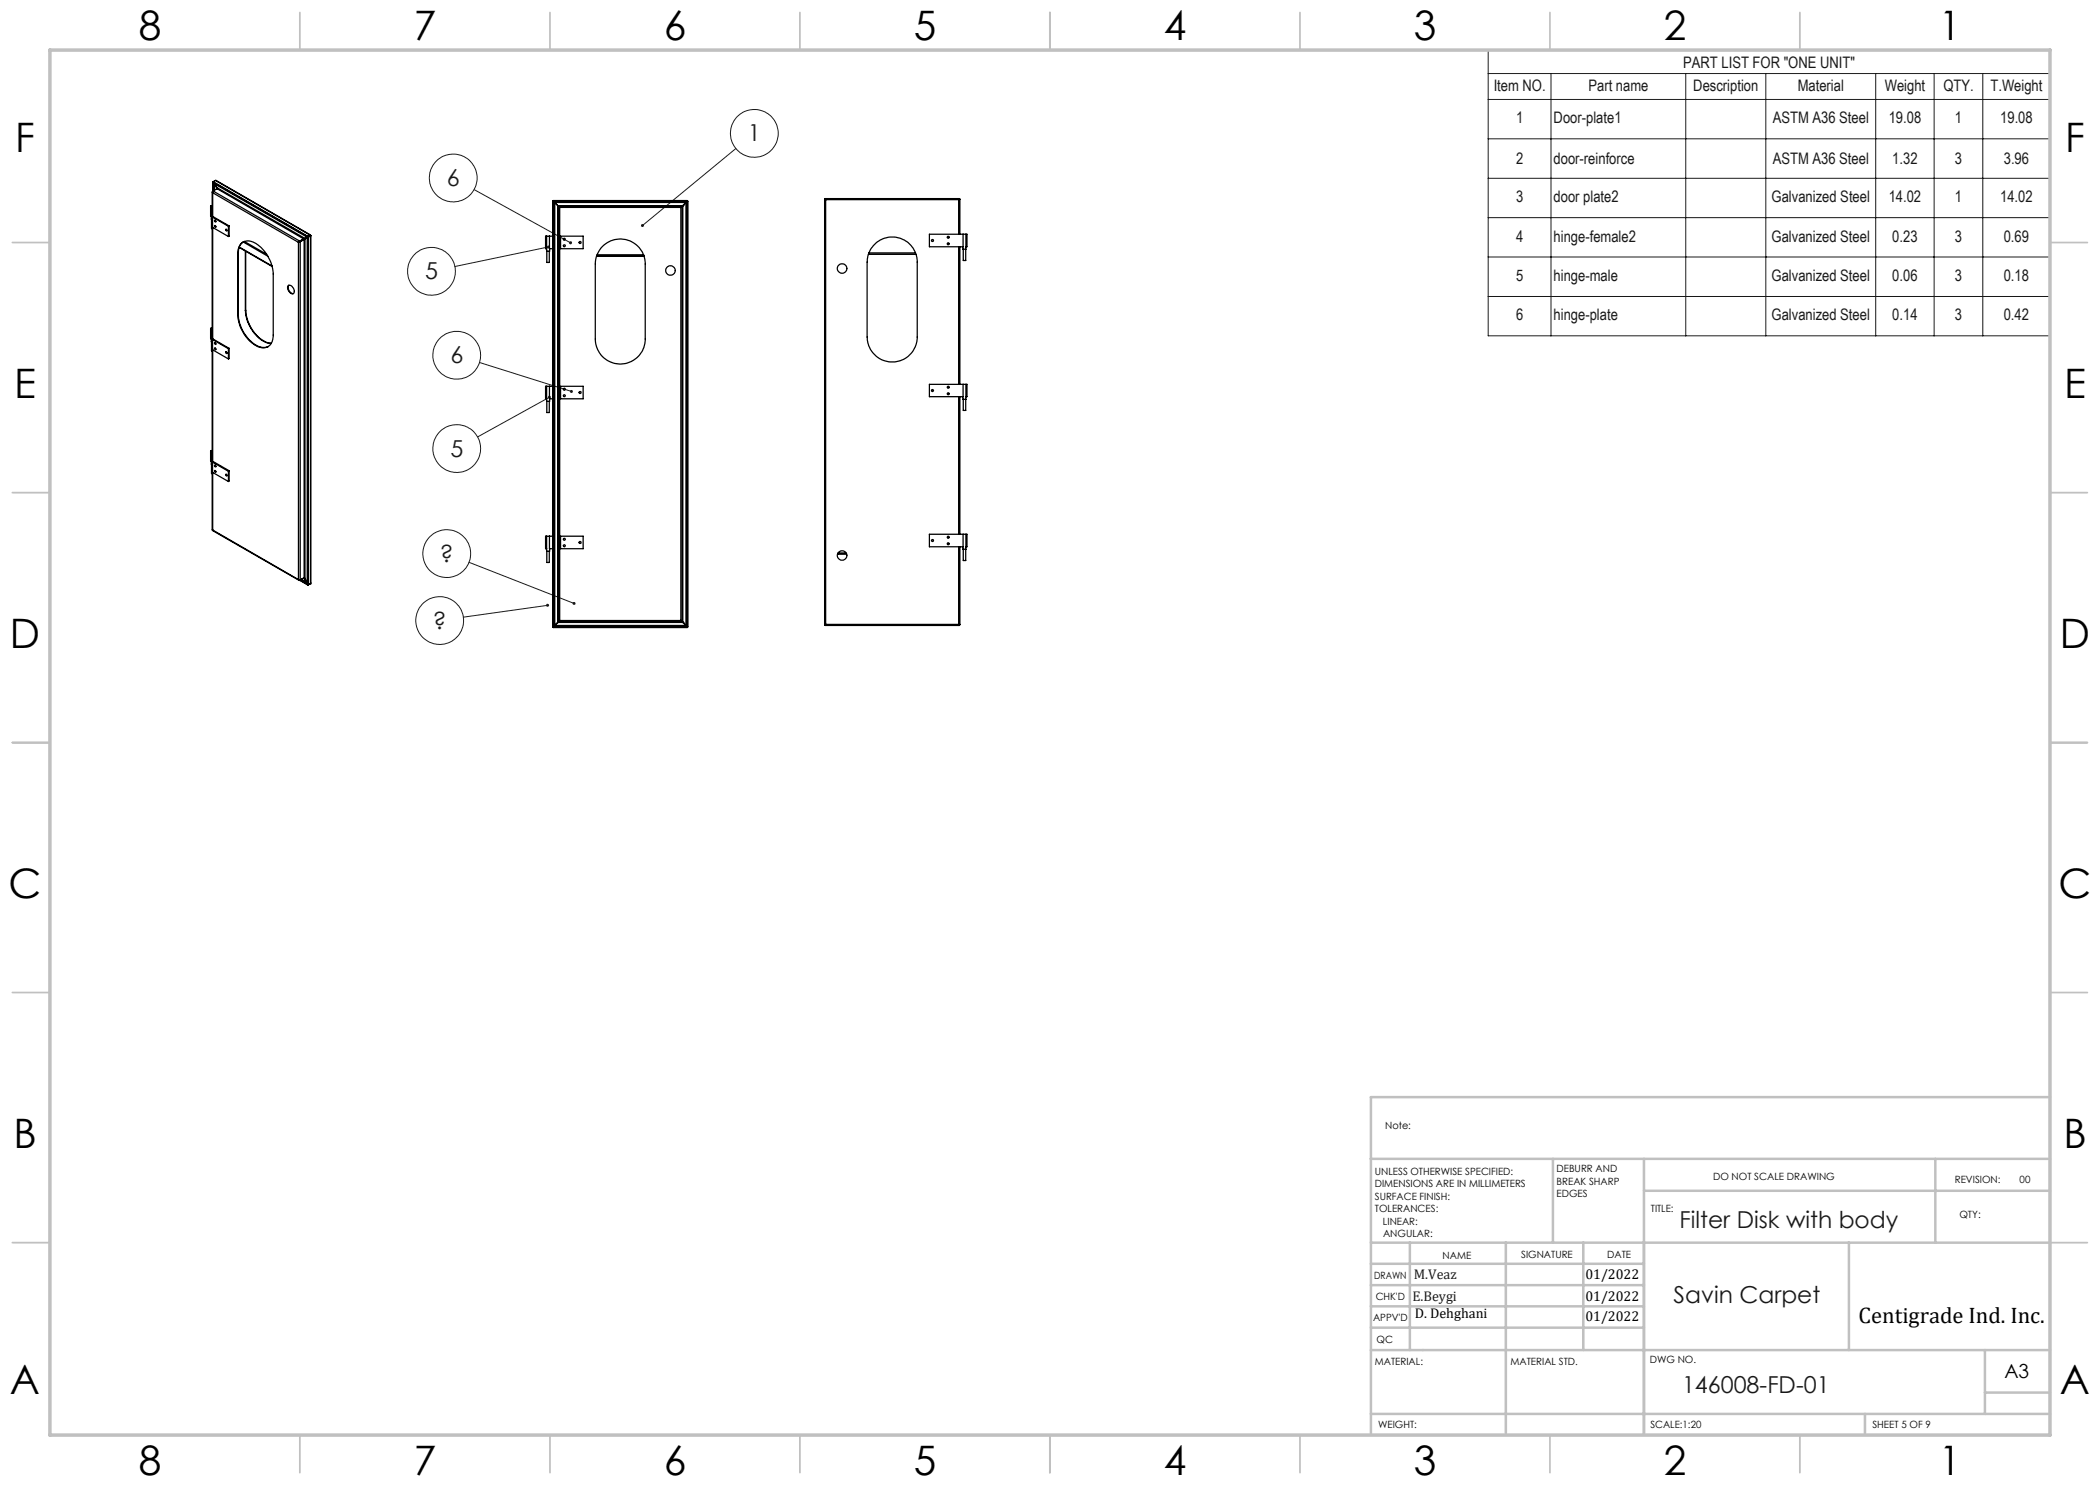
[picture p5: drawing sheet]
<svg xmlns="http://www.w3.org/2000/svg" width="420mm" height="297mm" viewBox="0 0 420 297" stroke-linecap="round" stroke-linejoin="round" font-family="sans-serif">
<g fill="none" stroke="#191924" stroke-width=".2">
<path d="M297.6 10h112.4v57.2h-112.4zM297.6 14.7h112.4M297.6 19.9h112.4M310.2 14.7v52.5M337.1 14.7v52.5M353.2 14.7v52.5M375.1 14.7v52.5M386.8 14.7v52.5M396.6 14.7v52.5M94.8 37.9l19.3 10.7M147.2 29.7l-18.7 15.4M297.6 27.8h112.4"/>
<path d="M297.6 35.7h112.4M109.7 49.4l-18.7 3.9M297.6 43.5h112.4M297.6 51.4h112.4M297.6 59.3h112.4M95.9 72.5l18.4 5.8M109.9 79.4l-14.4 8M93.8 112.5l21 8.2M109.5 121.1l-16.8 2.3"/>
<circle cx="90.6" cy="35.6" r="4.8"/>
<circle cx="150.9" cy="26.7" r="4.8"/>
<circle cx="86.3" cy="54.3" r="4.8"/>
<circle cx="91.4" cy="71" r="4.8"/>
<circle cx="91.4" cy="89.7" r="4.8"/>
<circle cx="89.3" cy="110.7" r="4.8"/>
<circle cx="87.9" cy="124.1" r="4.8"/>
</g>
<g fill="none" stroke="#c0c0c0" stroke-width=".35">
<path d="M60 2.5v7.5M110 2.5v7.5M160 2.5v7.5M210 2.5v7.5M260 2.5v7.5M310 2.5v7.5M360 2.5v7.5M2.5 48.5h7.5M410 48.5h7.5M2.5 98.5h7.5M410 98.5h7.5M2.5 148.5h7.5"/>
<path d="M410 148.5h7.5M2.5 198.5h7.5M410 198.5h7.5M2.5 248.5h7.5M410 248.5h7.5M60 287v7.5M110 287v7.5M160 287v7.5M210 287v7.5M260 287v7.5M310 287v7.5M360 287v7.5"/>
</g>
<g fill="none" stroke="#c0c0c0" stroke-width=".5">
<path d="M410 219.4h-135.8v67.4M274.2 231.8h135.8M310.6 231.8v16.7M328.8 231.8v55.2M328.8 238.2h81.2M387.1 231.8v16.7M274.2 248.5h135.8M274.2 257h54.6M274.2 252.8h54.6M282 248.5v21.5M301.2 248.5v38.3M316.7 248.5v21.5"/>
<path d="M369.8 248.5v21.5M274.2 265.5h54.6M274.2 261.3h54.6M274.2 270h135.8M397 270v12.8M397 278.5h13M274.2 282.8h135.8M373 282.8v4.2"/>
</g>
<path d="M10 10h400v277h-400z" fill="none" stroke="#c0c0c0" stroke-width=".7"/>
<path d="M128.3 44.9v.4l.2-.2-.2 .2a.3 .3 0 0 0 .4 0 .3 .3 0 0 0 0-.4 .3 .3 0 0 0-.4 0zM113.8 48.4a.31 .31 0 0 0 .2 .4 .31 .31 0 0 0 .4-.1l-.3-.1 .3 .1a.31 .31 0 0 0-.1-.4 .31 .31 0 0 0-.5 .1zM109.5 49.2a.29 .29 0 0 0 .1 .5 .29 .29 0 0 0 .4-.3h-.3h.3a.29 .29 0 0 0-.2-.3 .29 .29 0 0 0-.3 .1zM114 78.1v.2a.31 .31 0 0 0 .2 .3 .31 .31 0 0 0 .4-.2l-.3-.1h.3a.3 .3 0 0 0-.2-.3 .3 .3 0 0 0-.4 .1zM109.7 79.2a.29 .29 0 0 0 0 .4 .29 .29 0 0 0 .3 .1 .29 .29 0 0 0 .1-.4l-.2 .1 .2-.2-.2-.1zM114.5 120.5a.3 .3 0 0 0 .2 .4 .3 .3 0 0 0 .4-.1l-.3-.1 .3 .1a.3 .3 0 0 0-.2-.4 .3 .3 0 0 0-.4 .1zM109.3 120.9a.31 .31 0 0 0 .1 .5 .31 .31 0 0 0 .4-.4l-.3 .1 .3-.1v-.1a.3 .3 0 0 0-.5 0z" fill="#191924"/>
<g fill="none" stroke="#000" stroke-width=".25">
<path d="M42.4 38.4v67.6h.1M42.5 38.3l-.1 .1 .1 .2M42.5 38.3h.1M42.5 36.4h.1M42.5 36.4v1.9M42.5 38.6v4.8M42.5 38.6l17.2 9.9M42.6 36.4h.1M42.6 38.2l-.1 .4M42.6 36.4l19 10.9M42.6 36.3l-.1 2M42.6 36.3l19 11"/>
<path d="M42.6 36.3l-.1 .1M42.6 38.2l17.3 10M42.8 36.6v1.5M42.8 36.5l.1 .3M42.9 36.6v.2M42.9 36.8h.1M42.9 36.8l18.6 10.6M42.9 36.8l.4 .7M42.9 36.8v1.3M43.1 36.1l19 10.9M43.1 36.1l-.5 .2M43.1 36.1l18.9 10.9"/>
<path d="M43.3 37.5l.1 .2M43.3 37.5h.1M43.3 37.5l.1 .3zM43.3 37.5l17.7 10.2M43.4 37.7l17.3 10.1M43.4 37.7l-.8 .5M164.9 39.8l.2 .1M164.9 39.8v85.2M165.1 39.7v.2M165.1 39.7h26.7M165.1 39.9v85M165.1 39.9h26.6"/>
<path d="M165.1 39.9h.1M191.7 39.9v6.9M191.7 39.9h.1M191.8 39.7l-.1 .2M192 39.8l-.3 .1M192 39.8v7M42.1 41.2l.3 .3M42.1 41.2h.3M42.1 41.2v2l.2 .1M42.3 41.3v2.6l.1 .1M42.3 43.9v1.8l.1 .1M42.5 43.4v2.1l3.2 1.8"/>
<path d="M42.5 43.4l3.2 1.9M42.5 43.4h.2l3.1 1.8M42.5 45.5v22.4M42.9 45.2a.16 .16 0 0 1 .3 0 .16 .16 0 0 1-.2 .2zM43 44l.2 .2-.1 .2-.2-.2zM43 44.1l.2 .2M43 45.1l.2 .3M45.3 45.9l.1 .2M45.7 45.3v2M45.8 45.2l-.1 .1M45.8 45.2v2l-.1 .1M47.6 50.7a2.15 2.15 0 0 1 1-2.3 2.15 2.15 0 0 1 2.4 .2 7.9 7.9 0 0 1 3.6 6.2v12.2a2.13 2.13 0 0 1-.8 2.2 2.13 2.13 0 0 1-2.4 0 7.8 7.8 0 0 1-3.8-6.2"/>
<path d="M47.6 50.7v12.3M47.7 50.7l.2-1.5 .7-.8 5 2.9M47.7 50.7h-.1M47.7 50.7v12.2M47.8 49.5l6.6 3.8M47.9 49.4l6.5 3.8M48.9 48.3l4.4 2.6M49.1 50.2v11.9M49.1 50.3v11.8M57.6 57.2l.1-.1a1.06 1.06 0 0 1 1 .5 1.06 1.06 0 0 1 0 1.1 1.18 1.18 0 0 1-1.1-1.5zM57.7 57a1.17 1.17 0 0 0 1 1.7M59.7 48.5v67.4"/>
<path d="M59.8 48.4l-.1 .1M59.9 48.3l-.1 .1M59.9 48.2l-.2 .3M59.9 48.3l.1 .1M59.9 48.2v.1M60 48.4l-.3 .1M60 48.4v67.6M60.7 47.8l-.8 .4M60.7 47.8v.1M60.7 47.9l-.8 .4M60.7 47.9h.1M60.8 47.9l-.8 .5"/>
<path d="M60.8 47.9v67.7M61 47.7l-.2 .2M61 47.7l-.3 .2M61 47.7l-.3 .1M61 47.7v68.1M61.1 47.7l-.4 .2M61.1 47.7h-.1M61.5 47.4h.1M61.5 47.4v69.1M61.5 47.4l-.5 .3M61.5 47.3v.1M61.5 47.4l-.4 .3"/>
<path d="M61.6 47.3h.1M61.6 47.4h.1M61.6 47.4v69.5M61.7 47.4v69.5M61.7 47.3l-.2 .1M61.7 47.3h.1M62 47.1l.1 .1M62 47.1l-.3 .2M62 47.1h.1M62 47l.1 .1M62 47.1l-.4 .2M62 47.1l-.4 .3"/>
<path d="M62 47v.1M62 47l-.4 .3M62.1 47.1v.1M62.1 47.2l-.4 .2M62.1 47.2v69.5M62.1 47.1h-.1M62.2 47.1l-.1 69.6M109.3 47.2h.6M109.3 47.2l.1 5.3h.5v-2.3M109.3 47.2h-.2v2.5h.2M109.9 47.2h.6M109.9 47.2v2.5h.6"/>
<path d="M109.9 49.7v.5h-.6M110.7 40.4l.2 .1M110.7 40.4v84.8M110.7 40.4h.1M110.8 40.3l-.3-.1v85.2l.3-.1M110.8 40.3v.1M110.8 40.3h.1M110.8 40.2l.1 .3M110.8 40.4l.1 .1M110.8 40.2h26.5M110.8 40.2v.2M110.9 40.5h.1"/>
<path d="M110.9 40.5v84.6M110.9 40.5l.6 .6M110.9 40.5h26.3M110.9 40.5l.7 .6M111.5 41.1h.1M111.5 41.1l.2 .3M111.5 41.1l.3 .3M111.5 41.1v83.4M111.6 41.1h.1M111.6 41.1l.2 .1M111.6 41.1l.2 .3M111.6 41.1h25"/>
<path d="M111.7 41.4l.2 .1M111.7 41.4h.1M111.7 41.4v82.8M111.8 41.4l.1 .1M111.8 41.2l.1 .3M111.8 41.2v.2M111.8 41.2h24.5M111.9 41.5h.1M111.9 41.5v82.6M111.9 41.5h24.3M112.1 47.2h4.5v2.5h-4.5zM119.3 51.3h9.5"/>
<path d="M119.3 51.1h9.5M119.4 51h9.3M120.7 49.1a5 5 0 0 1 5.4-.9 5 5 0 0 1 2.9 4.6v15a5 5 0 0 1-4.9 5 5 5 0 0 1-5-5v-15.3a5.2 5.2 0 0 1 1.6-3.4zM136.2 41.5h.1M136.2 41.5v82.6M136.3 41.4l-.1 .1M136.3 41.2l-.1 .3M136.3 41.4h.2M136.3 41.2v.2M136.5 41.4l-.3 .1M136.5 41.4v82.8M136.6 41.1h.1"/>
<path d="M136.6 41.1l-.3 .3M136.6 41.1l-.1 .3M136.6 41.1l-.3 .1M136.6 41.1v83.4M137.2 40.5h.1M137.2 40.5l-.6 .6M137.2 40.5v84.6M137.3 40.2l-.1 .3M137.3 40.4l-.1 .1M137.3 40.2v.2M137.3 40.4h.1M137.3 40.3h.1"/>
<path d="M137.4 40.3v.1M137.4 40.2h-26.7l.1 .1M137.4 40.2v.1M137.4 40.4l-.2 .1M137.4 40.2v-.1h-26.7v85.4h26.7v-.1M137.4 40.4v84.8M137.5 40.2l-.1 .1M137.5 40.2h.1v85.2h-.1M137.5 40.2v85.2M173.7 50.9h9.5M173.8 50.6h9.3M175.1 48.7a5 5 0 0 1 5.4-.9 5 5 0 0 1 2.9 4.6v15a5 5 0 0 1-5 5 5 5 0 0 1-5-5l.1-15.6a5 5 0 0 1 1.6-3.1z"/>
<path d="M191.7 49.4v27.5M192 49.4v27.5M192.6 46.8v3h.6v-3M192.6 46.8h.6M192.6 46.8h-6.7v2.6h6.7M192.7 49.8v2.3h.4v-2.3M193.2 46.8h.2v2.6h-.2M42.1 65.7l.3 .3M42.1 65.7h.3M42.1 65.7v2l.2 .1M42.3 65.9v2.5l.1 .1M42.3 68.4v1.8l.1 .1"/>
<path d="M42.5 67.9v2.1l3.2 1.8M42.5 67.9l.2-.1 3.1 1.9M42.5 67.9l3.2 1.8M42.5 70v22.4M43 68.5l.2 .3M43 69.6l.2 .2M45.1 70.4l.1-.1 .2 .2-.1 .2zM45.3 70.4l.1 .2M45.7 69.7v2.1M45.8 69.7v2l-.1 .1M45.8 69.7h-.1M47.7 62.9a7.4 7.4 0 0 0 4.4 6.5l1 .1 .6-.2"/>
<path d="M47.7 62.9l-.1 .1M49.1 62.1a7.3 7.3 0 0 0 4.7 6.5l.5 .1M49.1 62.1a7.3 7.3 0 0 0 4.7 6.5h.5M49.1 62.1h.1M109.3 77.3h.6M109.3 77.3l.1 5.2h.5v-2.2M109.3 77.3h-.2v2.5h.2M109.9 77.3h.6M109.9 77.3v2.5h.6M109.9 79.8v.5h-.6M112.1 77.3h4.5v2.5h-4.5zM191.7 79.3v27.6"/>
<path d="M192 79.3v27.6M192.6 76.9v3h.6v-3M192.6 76.9h.6M192.6 76.9h-6.7v2.4h6.7M192.7 79.9v2.2h.4v-2.2M193.2 76.9h.2v2.4h-.2M42.1 90.2l.3 .3M42.1 90.2l.2-.1 .1 .1M42.1 90.2v2l.2 .1M42.3 90.3v2.5l.1 .2M42.3 92.9v1.7l.1 .2M42.5 92.4v2.1l3.2 1.8"/>
<path d="M42.5 92.4l3.2 1.9M42.5 92.4l.2-.1 3.1 1.9M42.5 94.5v11.5M43 93.1l.2 .2M43 94.1l.2 .3M45.2 94.9l.2 .1v.2l-.3-.2zM45.3 94.9l.1 .2M45.7 94.3v2M45.8 94.2v2l-.1 .1M45.8 94.2l-.1 .1M42.5 106v.1l17.3 10M42.5 106l17.2 9.9"/>
<path d="M59.7 115.9l.3 .1M59.7 115.9l.2 .2M59.9 116.1l1.7 .9M59.9 116v.1M60 116l1.6 .9M60.2 115.9l1.4 .8M60.3 115.8l1.2 .7M60.7 115.6l.3 .2M60.7 115.6h.1M60.7 115.6l-.8 .5M60.8 115.6l.7 .9M60.8 115.6l-.8 .4"/>
<path d="M61 115.8l.5 .7M61.5 116.5l.1 .1M61.5 116.5h.1M61.5 116.5l.1 .2M61.6 116.9v.1M61.6 116.9h.1M62 116.8h.1M62 116.8l-.4 .2M62.1 116.7l-.4 .2M109.3 107.2h.6M109.3 107.2l.1 5.3h.5v-2.3M109.3 107.2h-.2v2.5h.2"/>
<path d="M109.9 107.2h.6M109.9 107.2v2.5h.6M109.9 109.7v.5h-.6M112.1 107.2h4.5v2.5h-4.5zM167.5 110.8h1.8M167.6 110.6h1.6M191.7 109.4v15.5M192 109.4v15.6M192.6 106.9v3h.6v-3M192.6 106.9h.6M192.6 106.9h-6.7v2.5h6.7M192.7 109.9v2.2h.4v-2.2"/>
<path d="M193.2 106.9h.2v2.5h-.2M110.7 125.2h.1M110.8 125.3l-.1 .1h26.7M110.8 125.2v.1M110.8 125.3h26.5M110.9 125.1h.1M110.9 125.1l-.2 .1M110.9 125.1l-.1 .1M110.9 125.1l-.1 .2M110.9 125.1h26.3M111.5 124.5h.1M111.5 124.5l-.6 .6"/>
<path d="M111.6 124.5h.1M111.6 124.5h25M111.6 124.5l-.7 .6M111.7 124.2l-.2 .3M111.7 124.2h.1M111.8 124.2l-.3 .3M111.8 124.2l-.2 .3M111.8 124.4l-.2 .1M111.8 124.2v.2M111.8 124.4h24.5M111.9 124.1h.1M111.9 124.1l-.2 .1"/>
<path d="M111.9 124.1l-.1 .1M111.9 124.1l-.1 .3M111.9 124.1h24.3M136.2 124.1h.1M136.2 124.1l.3 .1M136.2 124.1l.1 .1M136.2 124.1l.1 .3M136.3 124.2l.3 .3M136.3 124.4l.3 .1M136.3 124.2h.2M136.3 124.2v.2M136.5 124.2l.1 .3"/>
<path d="M136.6 124.5h.1M136.6 124.5l.6 .6M137.2 125.1h.1M137.2 125.1l.1 .2M137.2 125.1l.1 .1M137.2 125.1l.2 .1M137.3 125.2v.1M137.4 125.3l.1 .1M137.4 125.3v.1M137.4 125.2v.1M137.4 125.2l-.1 .1M165.1 125.1h26.7"/>
<path d="M165.1 124.9v.2M165.1 124.9l-.2 .1M165.1 124.9h26.6M165.1 124.9h.1M191.7 124.9l.1 .2M191.7 124.9l.3 .1M191.7 124.9h.1"/>
<circle cx="45.2" cy="46.1" r=".16"/>
<circle cx="112.9" cy="47.9" r=".19"/>
<circle cx="112.9" cy="49.1" r=".2"/>
<circle cx="116" cy="48.5" r=".2"/>
<circle cx="134.1" cy="54.1" r=".95"/>
<circle cx="168.4" cy="53.7" r=".95"/>
<circle cx="186.5" cy="48.1" r=".2"/>
<circle cx="189.6" cy="48.8" r=".2"/>
<circle cx="189.6" cy="47.4" r=".2"/>
<circle cx="43" cy="69.8" r=".16"/>
<circle cx="43" cy="68.8" r=".16"/>
<circle cx="112.9" cy="77.9" r=".2"/>
<circle cx="112.9" cy="79.2" r=".2"/>
<circle cx="116" cy="78.5" r=".2"/>
<circle cx="186.5" cy="78.1" r=".2"/>
<circle cx="189.6" cy="77.5" r=".2"/>
<circle cx="189.6" cy="78.8" r=".19"/>
<circle cx="43" cy="93.2" r=".16"/>
<circle cx="43" cy="94.3" r=".18"/>
<circle cx="112.9" cy="107.8" r=".2"/>
<circle cx="112.9" cy="109.1" r=".2"/>
<circle cx="116" cy="108.5" r=".2"/>
<circle cx="168.4" cy="111.1" r=".95"/>
<circle cx="186.5" cy="108.1" r=".19"/>
<circle cx="189.6" cy="108.8" r=".2"/>
<circle cx="189.6" cy="107.5" r=".2"/>
</g>
<g font-size="8.1">
<text x="27.8" y="8">8</text>
<text x="82.8" y="8">7</text>
<text x="132.8" y="8">6</text>
<text x="182.8" y="8">5</text>
<text x="232.8" y="8">4</text>
<text x="282.8" y="8">3</text>
<text x="332.8" y="8">2</text>
<text x="387.8" y="8">1</text>
<text x="3" y="30.4">F</text>
<text x="413" y="30.4">F</text>
<text x="2.8" y="79.6">E</text>
<text x="412.8" y="79.6">E</text>
<text x="2" y="129.6">D</text>
<text x="412" y="129.6">D</text>
<text x="1.7" y="179.6">C</text>
<text x="411.7" y="179.6">C</text>
<text x="2.7" y="229.6">B</text>
<text x="412.7" y="229.6">B</text>
<text x="2" y="278.9">A</text>
<text x="412" y="278.9">A</text>
<text x="27.8" y="295">8</text>
<text x="82.8" y="295">7</text>
<text x="132.8" y="295">6</text>
<text x="182.8" y="295">5</text>
<text x="232.8" y="295">4</text>
<text x="282.8" y="295">3</text>
<text x="332.8" y="295">2</text>
<text x="387.8" y="295">1</text>
</g>
<g font-size="4.7" fill="#191924">
<text x="149.6" y="28.3">1</text>
<text x="89.4" y="37.2">6</text>
<text x="85" y="55.9">5</text>
<text x="90.1" y="72.7">6</text>
<text x="90.1" y="91.3">5</text>
<text x="88" y="112.3">?</text>
<text x="86.6" y="125.7">?</text>
<text x="335.9" y="245.6">Filter Disk with body</text>
<text x="334.7" y="260.5">Savin Carpet</text>
<text x="336.4" y="278.5">146008-FD-01</text>
</g>
<text font-size="4.5" x="371.7" y="264.6">Centigrade Ind. Inc.</text>
<text font-size="3.9" x="400.9" y="275.5">A3</text>
<g font-size="3.2" fill="#191924">
<text x="336.6" y="13.5">PART LIST FOR &quot;ONE UNIT&quot;</text>
<text x="298.7" y="18.2">Item NO.</text>
<text x="317.7" y="18.2">Part name</text>
<text x="338.7" y="18.2">Description</text>
<text x="359.5" y="18.2">Material</text>
<text x="376.9" y="18.2">Weight</text>
<text x="388.7" y="18.2">QTY.</text>
<text x="398.1" y="18.2">T.Weight</text>
<text x="303.2" y="24.7">1</text>
<text x="310.7" y="24.7">Door-plate1</text>
<text x="354.5" y="24.7">ASTM A36 Steel</text>
<text x="377.7" y="24.7">19.08</text>
<text x="391" y="24.7">1</text>
<text x="400" y="24.7">19.08</text>
<text x="303.2" y="32.9">2</text>
<text x="310.7" y="32.9">door-reinforce</text>
<text x="354.5" y="32.9">ASTM A36 Steel</text>
<text x="378.5" y="32.9">1.32</text>
<text x="391" y="32.9">3</text>
<text x="400.8" y="32.9">3.96</text>
<text x="303.2" y="40.5">3</text>
<text x="310.7" y="40.5">door plate2</text>
<text x="354.3" y="40.5">Galvanized Steel</text>
<text x="377.7" y="40.5">14.02</text>
<text x="391" y="40.5">1</text>
<text x="400" y="40.5">14.02</text>
<text x="303.2" y="48.3">4</text>
<text x="310.7" y="48.3">hinge-female2</text>
<text x="354.3" y="48.3">Galvanized Steel</text>
<text x="378.5" y="48.3">0.23</text>
<text x="391" y="48.3">3</text>
<text x="400.8" y="48.3">0.69</text>
<text x="303.2" y="56.2">5</text>
<text x="310.7" y="56.2">hinge-male</text>
<text x="354.3" y="56.2">Galvanized Steel</text>
<text x="378.5" y="56.2">0.06</text>
<text x="391" y="56.2">3</text>
<text x="400.7" y="56.2">0.18</text>
<text x="303.2" y="64.1">6</text>
<text x="310.7" y="64.1">hinge-plate</text>
<text x="354.3" y="64.1">Galvanized Steel</text>
<text x="378.5" y="64.1">0.14</text>
<text x="391" y="64.1">3</text>
<text x="400.7" y="64.1">0.42</text>
</g>
<g font-size="2.8" fill="#191924">
<text x="282.8" y="255.9">M.Veaz</text>
<text x="282.5" y="260.1">E.Beygi</text>
</g>
<g font-size="2.8">
<text x="317.1" y="255.9">01/2022</text>
<text x="282.9" y="263.6">D. Dehghani</text>
<text x="317.1" y="260.1">01/2022</text>
<text x="317.1" y="264.2">01/2022</text>
</g>
<g font-size="2">
<text x="277" y="225.8">Note:</text>
<text x="275" y="234.9">UNLESS OTHERWISE SPECIFIED:</text>
<text x="275" y="237.4">DIMENSIONS ARE IN MILLIMETERS</text>
<text x="275" y="239.9">SURFACE FINISH:</text>
<text x="311.3" y="234.5">DEBURR AND</text>
<text x="311.3" y="237">BREAK SHARP</text>
<text x="311.3" y="239.5">EDGES</text>
<text x="342.6" y="236">DO NOT SCALE DRAWING</text>
<text x="391" y="236.6">REVISION:</text>
<text x="403.9" y="236.6">00</text>
<text x="275" y="242.4">TOLERANCES:</text>
<text x="276.6" y="244.9">LINEAR:</text>
<text x="330.2" y="242.4">TITLE:</text>
<text x="391.9" y="243.7">QTY:</text>
<text x="276.6" y="247.4">ANGULAR:</text>
<text x="288.5" y="251.7">NAME</text>
<text x="304.2" y="251.7">SIGNATURE</text>
<text x="321.4" y="251.7">DATE</text>
<text x="274.8" y="255.9">DRAWN</text>
<text x="275.1" y="260.1">CHK'D</text>
<text x="274.6" y="264.2">APPV'D</text>
<text x="275.3" y="268.5">QC</text>
<text x="275" y="273">MATERIAL:</text>
<text x="302.1" y="273">MATERIAL STD.</text>
<text x="330" y="272.5">DWG NO.</text>
<text x="275.6" y="285.6">WEIGHT:</text>
<text x="330.1" y="285.6">SCALE:1:20</text>
<text x="374.5" y="285.6">SHEET 5 OF 9</text>
</g>
</svg>
